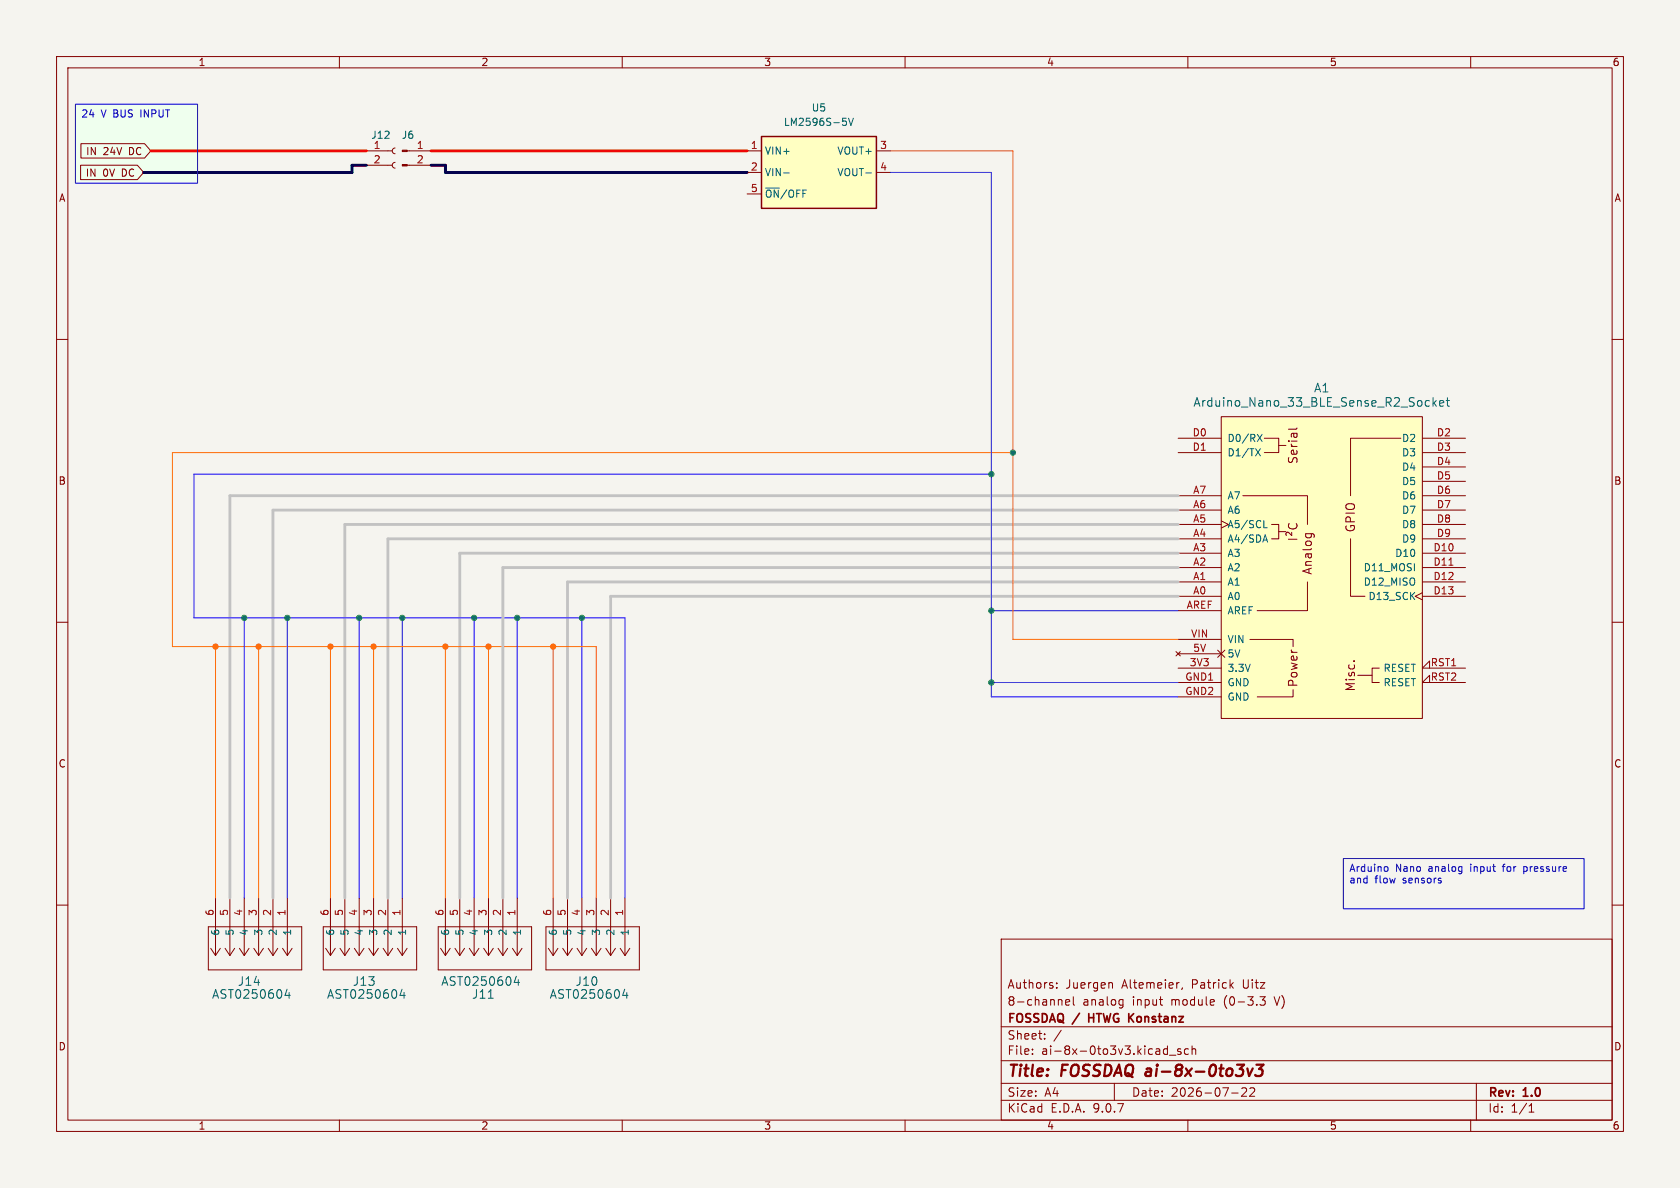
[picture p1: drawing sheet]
<svg xmlns="http://www.w3.org/2000/svg" width="297mm" height="210mm" viewBox="0 0 297 210" stroke-linecap="round" stroke-linejoin="round" font-family="sans-serif">
<path d="M0 0h297v210h-297z" fill="#f5f4ef" stroke="#f5f4ef" stroke-width=".18"/>
<g fill="none" stroke="#840000" stroke-width=".18">
<path d="M10 10h277v190h-277zM12 12h273v186h-273zM60 10v2M110 10v2M160 10v2M210 10v2M260 10v2M10 60h2M285 60h2M10 110h2M285 110h2M10 160h2"/>
<path d="M177 166h108v32h-108zM186.8 174.6v.1M186.8 173.8v.1M188.4 177.2l.7-.1-.1-.3-.4-.1-.2 .2 .1 .7h.5M189.7 176.2v1.3l.3 .2M196.5 173.7l.2 .2v.8M198.1 176.7l.4 .1M198.5 177.6l-.4 .1M198.5 176.7v1.2l-.3 .3M205 176.7h.5M205.4 177.7h.1M208.3 173.7h.2"/>
<path d="M209 174.6l-.1 .3M217.6 174.1l.4 .6M218 173.7l-.5 .6M222.7 176.2h1l-.5 .6 .4 .1v.7l-.2 .1h-.4l-.3-.1M285 160h2M60 198v2M110 198v2M160 198v2M177 194.5h108M177 191.5h108M177 187.5h108M177 181.5h108"/>
<path d="M182.5 186.3v.1M182.5 185.5v.1M184.7 183.6v.1M184.7 182.8v.1M187.6 182.1l-1.3 2M197 191.5v3M206 185.4l.4 .1M206.4 184.9v1.5M206.4 186.3l-.4 .1M206.7 186.5h1.2M208.7 185.5l-.3-.1-.2 .2v.2l.5 .2v.3h-.5M210 198v2"/>
<path d="M210.1 185.5l-.4-.1-.3 .3v.4l.1 .2h.6M210.7 185.5l.3-.1 .3 .1 .1 .9M210.7 184.9v1.5M217.7 193.2h1.2M219.5 192.4l.6-.1 .2 .1 .1 .3-.9 1.1h.9M221 192.4l.5-.1 .2 .1 .1 .3-.9 1.1h.9M260 198v2M261 191.5v6.5M270.3 196.6h.9M270.3 195.5l.4-.4v1.5"/>
</g>
<path d="M220.5 188.9l.3 1.3 .7-1.3M222.1 188.2h1.3l-.8 .8h.3l.2 .2 .1 .6-.2 .2-.3 .2h-.5l-.3-.2" fill="none" stroke="#840000" stroke-width=".4"/>
<path d="M192.5 179.2v1.5M192.5 179.9h.8" fill="none" stroke="#840000" stroke-width=".3"/>
<path d="M13.3 18.4h21.6v14h-21.6z" fill="#efffee"/>
<g fill="#840000" stroke="#840000" stroke-width=".18">
<path d="M71.1 26.5h.9v.3h-.9z"/>
<path d="M71.1 29.1h.9v.2h-.9z"/>
</g>
<g fill="none" stroke="#840000" stroke-width=".18">
<path d="M72 26.7h4.2M72 29.2h4.2M38.1 158.8v10.1M40.6 158.8v10.1M43.2 158.8v10.1M45.7 158.8v10.1M48.3 158.8v10.1M50.8 158.8v10.1M58.4 158.8v10.1M61 158.8v10.1M63.5 158.8v10.1M66 158.8v10.1"/>
<path d="M68.6 158.8v10.1M71.1 158.8v10.1M36.8 163.8h16.5v7.7h-16.5zM37.3 167.6l.8 1.3M38.9 167.6l-.8 1.3M39.8 167.6l.8 1.3M41.5 167.6l-.9 1.3M42.3 167.6l.9 1.3M44 167.6l-.8 1.3M44.9 167.6l.8 1.3M46.6 167.6l-.9 1.3M47.4 167.6l.9 1.3"/>
<path d="M49.1 167.6l-.8 1.3M50 167.6l.8 1.3M51.6 167.6l-.8 1.3M57.1 163.8h16.6v7.7h-16.6zM57.6 167.6l.8 1.3M59.3 167.6l-.9 1.3M60.1 167.6l.9 1.3M61.8 167.6l-.8 1.3M62.7 167.6l.8 1.3M64.3 167.6l-.8 1.3M65.2 167.6l.8 1.3M66.9 167.6l-.9 1.3"/>
<path d="M67.7 167.6l.9 1.3M69.4 167.6l-.8 1.3M70.3 167.6l.8 1.3M72 167.6l-.9 1.3"/>
</g>
<path d="M50.8 174.9l-.4 1.1h.9M51.1 175.4v1.1M71.1 174.9l-.4 1.1h1M71.4 175.4v1.1" fill="none" stroke="#006464" stroke-width=".18"/>
<path d="M215.9 73.7h35.6v53.3h-35.6z" fill="#ffffc2"/>
<g fill="none" stroke="#840000" stroke-width=".18">
<path d="M208.3 77.5h7.6M215.9 73.7h35.6v53.3h-35.6zM223.5 77.5h2.6v2.5h-2.6M226.1 78.7h1.2M229.3 75.7l-.2 .2h-1.3M247.6 77.5h-8.8v10.1M251.5 77.5h7.6M208.3 80h7.6M208.3 87.6h7.6M208.3 90.2h7.6M208.3 92.7h7.6M208.3 95.3h7.6"/>
<path d="M208.3 97.8h7.6M215.9 92.1l1.3 .6-1.3 .6M219.7 87.6h11.4v5.1M224.8 92.7h1.3v2.6h-1.3M226.1 94h1.2M227.8 95.3h1.5M227.9 92.6a.61 .61 0 0 0 0 .7 .61 .61 0 0 0 .7 .2 .57 .57 0 0 0 .6-.3 .57 .57 0 0 0 0-.6M228.4 94.1v.6l-.6-.5a.31 .31 0 0 0-.5 .1l.1 .4M230.8 94.3h1.3l.2 .2M230.9 94.3l-.1 .2M231.8 94.3v.2M238.8 95.3v10.1h2.5"/>
<path d="M251.5 80h7.6M251.5 87.6h7.6M251.5 90.2h7.6M251.5 92.7h7.6M251.5 95.3h7.6M251.5 97.8h7.6M251.5 82.6h7.6M251.5 85.1h7.6M207.9 115.2l.8 .8M208.3 100.3h7.6M208.3 102.9h7.6M208.3 105.4h7.6"/>
<path d="M208.3 108h7.6M208.3 113h7.6M208.3 115.6h7.6M208.3 118.1h7.6M208.7 115.2l-.8 .8M215.3 114.9l1.2 1.3M216.5 114.9l-1.2 1.3M221 113h7.6v1.3M231.1 102.9v5.1h-8.9M239.3 116.9h.2M240 119.4h2.6M243.8 118.1h-1.2v2.6h1.2"/>
<path d="M251.5 104.8l-1.3 .6 1.3 .6M251.5 100.3h7.6M251.5 102.9h7.6M251.5 105.4h7.6M252.7 118.1v-1.3l-1.2 1.3h7.6M208.3 120.7h7.6M208.3 123.2h7.6M228.6 121.9v1.3h-6.4M252.7 120.7v-1.3l-1.2 1.3h7.6"/>
</g>
<g fill="none" stroke="#006464" stroke-width=".18">
<path d="M222 79.3l.8 1.3M222.3 76.8l.8 1.2M222.8 79.3l-.8 1.3M223.1 76.8l-.8 1.2M252.5 70.8l.2 .1M252.7 71.7l-.2 .1M253.3 70.3v1.5M253.5 71.2l.4 .6M253.9 70.8l-.6 .6M254.5 71.3l.7-.1v-.3l-.5-.1-.2 .2 .1 .7h.6M255.7 70.8h.5M255.9 70.3v1.3l.3 .2"/>
<path d="M223.4 95.5h.6M223.4 93.3h.6M223.7 94.6l.4 1.2"/>
</g>
<path d="M256.1 99.9h.8" fill="none" stroke="#a90000" stroke-width=".18"/>
<path d="M134.6 24.1h20.3v12.7h-20.3z" fill="#ffffc2"/>
<path d="M134.6 24.1h20.3v12.7h-20.3z" fill="none" stroke="#840000" stroke-width=".25"/>
<g fill="none" stroke="#840000" stroke-width=".18">
<path d="M14.2 29.2h10.1l1.1 1.3-1.1 1.3h-10.1zM14.3 25.4h11.3l1.1 1.3-1.1 1.2h-11.3zM64.8 26.7h4.5M64.8 29.2h4.5M69.8 26.2l-.3 .1-.2 .4 .2 .3 .3 .2M69.8 28.7l-.3 .2-.2 .3 .2 .4 .3 .1M132.1 26.7h2.5M132.1 30.5h2.5M132.1 34.3h2.5M154.9 26.7h2.6M154.9 30.5h2.6M78.7 158.8v10.1"/>
<path d="M81.3 158.8v10.1M83.8 158.8v10.1M86.4 158.8v10.1M88.9 158.8v10.1M91.4 158.8v10.1M97.8 158.8v10.1M100.3 158.8v10.1M102.9 158.8v10.1M105.4 158.8v10.1M107.9 158.8v10.1M110.5 158.8v10.1M77.5 163.8h16.5v7.7h-16.5z"/>
<path d="M77.9 167.6l.8 1.3M79.6 167.6l-.9 1.3M80.4 167.6l.9 1.3M82.1 167.6l-.8 1.3M83 167.6l.8 1.3M84.7 167.6l-.9 1.3M85.5 167.6l.9 1.3M87.2 167.6l-.8 1.3M88.1 167.6l.8 1.3M89.7 167.6l-.8 1.3M90.6 167.6l.8 1.3M92.3 167.6l-.9 1.3"/>
<path d="M96.5 163.8h16.5v7.7h-16.5zM96.9 167.6l.9 1.3M98.6 167.6l-.8 1.3M99.5 167.6l.8 1.3M101.2 167.6l-.9 1.3M102 167.6l.9 1.3M103.7 167.6l-.8 1.3M104.6 167.6l.8 1.3M106.3 167.6l-.9 1.3M107.1 167.6l.8 1.3M108.8 167.6l-.9 1.3M109.6 167.6l.9 1.3"/>
<path d="M111.3 167.6l-.8 1.3"/>
</g>
<path d="M138.6 30.6h.9M149 20.9h.6M149.1 21.4h.3l.2 .2v.4l-.5 .2M150 20.9l.4 1.3 .5-1.3M153.1 30.6h.9M86.3 176.5h.9M91.3 172.6l-.4 1.1h1M91.6 173.2v1M110.4 174.9l-.3 1.1h.9M110.8 175.4v1.1" fill="none" stroke="#006464" stroke-width=".18"/>
<path d="M157.5 30.5h17.8v92.7h33M175.3 83.8h-141v25.4h76.2v49.6M43.2 109.2v49.6M50.8 109.2v49.6M63.5 109.2v49.6M71.1 109.2v49.6M83.8 109.2v49.6M91.4 109.2v49.6M102.9 109.2v49.6M175.3 108h33M175.3 120.7h33" fill="none" stroke="#1202ff" stroke-width=".18"/>
<path d="M208.3 87.6h-167.7v71.2M208.3 90.2h-160v68.6M208.3 92.7h-147.3v66.1M208.3 95.3h-139.7v63.5M208.3 97.8h-127v61M208.3 102.9h-108v55.9M208.3 105.4h-100.4v53.4M208.3 100.3h-119.4v58.5" fill="none" stroke="#c2c2c2" stroke-width=".5"/>
<path d="M157.5 26.7h21.6v86.3h29.2M179.1 80h-148.6v34.3h74.9v44.5M38.1 114.3v44.5M45.7 114.3v44.5M58.4 114.3v44.5M66 114.3v44.5M78.7 114.3v44.5M86.4 114.3v44.5M97.8 114.3v44.5" fill="none" stroke="#ff6a06" stroke-width=".18"/>
<path d="M64.8 29.2h-2.6v1.3h-36.8M76.2 29.2h2.5v1.3h53.4" fill="none" stroke="#000" stroke-width=".5"/>
<path d="M26.7 26.7h38.1M76.2 26.7h55.9" fill="none" stroke="#f00" stroke-width=".5"/>
<path d="M13.3 18.4h21.6v14h-21.6zM237.5 151.8h42.5v8.9h-42.5zM245 153.2l.3 .1 .1 .1-.1 .5-.3 .1M269.4 153.2v1.3M269.4 154h.1M269.5 153.2l-.1 .1" fill="none" stroke="#0000c2" stroke-width=".18"/>
<g fill="#009600" stroke="#009600" stroke-width=".18">
<circle cx="83.8" cy="109.2" r=".46"/>
<circle cx="91.4" cy="109.2" r=".46"/>
<circle cx="175.3" cy="83.8" r=".46"/>
<circle cx="175.3" cy="108" r=".46"/>
<circle cx="179.1" cy="80" r=".46"/>
<circle cx="175.3" cy="120.7" r=".46"/>
<circle cx="71.1" cy="109.2" r=".46"/>
<circle cx="63.5" cy="109.2" r=".46"/>
<circle cx="43.2" cy="109.2" r=".46"/>
<circle cx="50.8" cy="109.2" r=".46"/>
<circle cx="102.9" cy="109.2" r=".46"/>
</g>
<g fill="#ff6a06" stroke="#ff6a06" stroke-width=".18">
<circle cx="97.8" cy="114.3" r=".46"/>
<circle cx="86.4" cy="114.3" r=".46"/>
<circle cx="58.4" cy="114.3" r=".46"/>
<circle cx="66" cy="114.3" r=".46"/>
<circle cx="78.7" cy="114.3" r=".46"/>
<circle cx="45.7" cy="114.3" r=".46"/>
<circle cx="38.1" cy="114.3" r=".46"/>
</g>
<g font-size="2.8" fill="#840000">
<text x="178" y="190.9">Title:</text>
<text x="187.7" y="190.9">FOSSDAQ ai-8x-0to3v3</text>
</g>
<g font-size="2.1" fill="#006464">
<text x="232.2" y="69.6">A1</text>
<text x="210.9" y="72.1">Arduino_Nano_33_BLE_Sense_R2_Socket</text>
<text x="37.4" y="176.8">AST0250604</text>
<text x="42" y="174.5">J14</text>
<text x="57.7" y="176.8">AST0250604</text>
<text x="62.3" y="174.5">J13</text>
<text x="77.9" y="174.5">AST0250604</text>
<text x="83.4" y="176.8">J11</text>
<text x="97.1" y="176.8">AST0250604</text>
<text x="101.7" y="174.5">J10</text>
</g>
<g font-size="2.1" fill="#840000">
<text x="229.6" y="82.1" transform="rotate(-90 229.6 82.1)">Serial</text>
<text x="239.8" y="94.2" transform="rotate(-90 239.8 94.2)">GPIO</text>
<text x="232.1" y="101.7" transform="rotate(-90 232.1 101.7)">Analog</text>
<text x="229.6" y="121.6" transform="rotate(-90 229.6 121.6)">Power</text>
<text x="239.8" y="122.3" transform="rotate(-90 239.8 122.3)">Misc.</text>
<text x="178" y="178">8-channel</text>
<text x="178" y="175">Authors:</text>
<text x="188.4" y="175">Juergen</text>
<text x="191.4" y="178">analog</text>
<text x="198.4" y="175">Altemeier,</text>
<text x="200.2" y="178">input</text>
<text x="207.2" y="178">module</text>
<text x="210.8" y="175">Patrick</text>
<text x="216.6" y="178">(0-3.3</text>
<text x="220" y="175">Uitz</text>
<text x="225.8" y="178">V)</text>
<text x="178" y="184">Sheet:</text>
<text x="178" y="181.2">FOSSDAQ</text>
<text x="189.8" y="181.2">/</text>
<text x="193.1" y="181.2">HTWG Konstanz</text>
<text x="178" y="186.7">File:</text>
<text x="184.1" y="186.7">ai-8x-0to3v3.kicad_sch</text>
<text x="178" y="196.9">KiCad</text>
<text x="178" y="194.1">Size:</text>
<text x="184.7" y="194.1">A4</text>
<text x="185.7" y="196.9">E.D.A.</text>
<text x="193.3" y="196.9">9.0.7</text>
<text x="200" y="194.1">Date:</text>
<text x="207" y="194.1">2026-07-22</text>
<text x="263" y="194.3">Rev:</text>
<text x="263" y="196.9">Id:</text>
<text x="267.1" y="196.9">1/1</text>
<text x="269.4" y="194.3">1.0</text>
</g>
<g font-size="1.8" fill="#840000">
<text x="35" y="11.9">1</text>
<text x="85" y="11.9">2</text>
<text x="135" y="11.9">3</text>
<text x="185" y="11.9">4</text>
<text x="235" y="11.9">5</text>
<text x="285" y="11.9">6</text>
<text x="15.1" y="27.6">IN</text>
<text x="18.2" y="27.6">24V</text>
<text x="22.9" y="27.6">DC</text>
<text x="10.3" y="35.9">A</text>
<text x="15.1" y="31.4">IN</text>
<text x="18.2" y="31.4">0V</text>
<text x="21.6" y="31.4">DC</text>
<text x="285.3" y="35.9">A</text>
<text x="10.3" y="85.9">B</text>
<text x="285.3" y="85.9">B</text>
<text x="10.3" y="135.9">C</text>
<text x="285.3" y="135.9">C</text>
<text x="10.3" y="185.9">D</text>
<text x="285.3" y="185.9">D</text>
<text x="35" y="199.9">1</text>
<text x="85" y="199.9">2</text>
<text x="135" y="199.9">3</text>
<text x="185" y="199.9">4</text>
<text x="235" y="199.9">5</text>
<text x="285" y="199.9">6</text>
</g>
<g font-size="1.8" fill="#0000c2">
<text x="14.3" y="21.1">24</text>
<text x="17.9" y="21.1">V BUS</text>
<text x="25.1" y="21.1">INPUT</text>
<text x="238.4" y="154.4">Arduino</text>
<text x="246.7" y="154.4">Nano</text>
<text x="252.6" y="154.4">analog</text>
<text x="260.2" y="154.4">input</text>
<text x="266.2" y="154.4">for</text>
<text x="270" y="154.4">pressure</text>
<text x="238.4" y="156.5">and</text>
<text x="243.1" y="156.5">flow</text>
<text x="248.1" y="156.5">sensors</text>
</g>
<g font-size="1.8" fill="#006464">
<text x="138.5" y="22.5">LM2596S-5V</text>
<text x="143.4" y="19.9">U5</text>
<text x="65.5" y="24.7">J12</text>
<text x="70.9" y="24.7">J6</text>
<text x="135.1" y="27.5">VIN+</text>
<text x="147.9" y="27.5">VOUT+</text>
<text x="135.1" y="31.3">VIN-</text>
<text x="135.1" y="35.2">~{ON}/OFF</text>
<text x="147.9" y="31.3">VOUT-</text>
<text x="216.9" y="78.3">D0/RX</text>
<text x="216.9" y="80.9">D1/TX</text>
<text x="247.8" y="78.3">D2</text>
<text x="247.8" y="80.9">D3</text>
<text x="247.8" y="83.4">D4</text>
<text x="216.9" y="88.5">A7</text>
<text x="247.8" y="86">D5</text>
<text x="247.8" y="88.5">D6</text>
<text x="216.9" y="91">A6</text>
<text x="216.9" y="93.6">A5/SCL</text>
<text x="247.8" y="91">D7</text>
<text x="247.8" y="93.6">D8</text>
<text x="216.9" y="96.1">A4/SDA</text>
<text x="216.9" y="98.7">A3</text>
<text x="216.9" y="101.2">A2</text>
<text x="241" y="101.2">D11_MOSI</text>
<text x="246.6" y="98.7">D10</text>
<text x="247.8" y="96.1">D9</text>
<text x="216.9" y="103.7">A1</text>
<text x="216.9" y="106.3">A0</text>
<text x="241" y="103.7">D12_MISO</text>
<text x="241.8" y="106.3">D13_SCK</text>
<text x="216.9" y="108.8">AREF</text>
<text x="216.9" y="113.9">VIN</text>
<text x="216.9" y="116.4">5V</text>
<text x="216.9" y="119">3.3V</text>
<text x="244.5" y="119">RESET</text>
<text x="216.9" y="121.5">GND</text>
<text x="216.9" y="124.1">GND</text>
<text x="244.5" y="121.5">RESET</text>
<text x="39" y="165.5" transform="rotate(-90 39 165.5)">6</text>
<text x="41.5" y="165.5" transform="rotate(-90 41.5 165.5)">5</text>
<text x="44" y="165.5" transform="rotate(-90 44 165.5)">4</text>
<text x="46.6" y="165.5" transform="rotate(-90 46.6 165.5)">3</text>
<text x="49.1" y="165.5" transform="rotate(-90 49.1 165.5)">2</text>
<text x="51.7" y="165.5" transform="rotate(-90 51.7 165.5)">1</text>
<text x="59.3" y="165.5" transform="rotate(-90 59.3 165.5)">6</text>
<text x="61.8" y="165.5" transform="rotate(-90 61.8 165.5)">5</text>
<text x="64.4" y="165.5" transform="rotate(-90 64.4 165.5)">4</text>
<text x="66.9" y="165.5" transform="rotate(-90 66.9 165.5)">3</text>
<text x="69.4" y="165.5" transform="rotate(-90 69.4 165.5)">2</text>
<text x="72" y="165.5" transform="rotate(-90 72 165.5)">1</text>
<text x="79.6" y="165.5" transform="rotate(-90 79.6 165.5)">6</text>
<text x="82.1" y="165.5" transform="rotate(-90 82.1 165.5)">5</text>
<text x="84.7" y="165.5" transform="rotate(-90 84.7 165.5)">4</text>
<text x="87.2" y="165.5" transform="rotate(-90 87.2 165.5)">3</text>
<text x="89.8" y="165.5" transform="rotate(-90 89.8 165.5)">2</text>
<text x="92.3" y="165.5" transform="rotate(-90 92.3 165.5)">1</text>
<text x="98.7" y="165.5" transform="rotate(-90 98.7 165.5)">6</text>
<text x="101.2" y="165.5" transform="rotate(-90 101.2 165.5)">5</text>
<text x="103.7" y="165.5" transform="rotate(-90 103.7 165.5)">4</text>
<text x="106.3" y="165.5" transform="rotate(-90 106.3 165.5)">3</text>
<text x="108.8" y="165.5" transform="rotate(-90 108.8 165.5)">2</text>
<text x="111.4" y="165.5" transform="rotate(-90 111.4 165.5)">1</text>
</g>
<g font-size="1.8" fill="#a90000">
<text x="66" y="26.4">1</text>
<text x="66" y="29">2</text>
<text x="73.6" y="26.4">1</text>
<text x="73.6" y="29">2</text>
<text x="132.6" y="26.4">1</text>
<text x="155.5" y="26.4">3</text>
<text x="132.6" y="30.2">2</text>
<text x="132.6" y="34">5</text>
<text x="155.5" y="30.2">4</text>
<text x="210.7" y="77.2">D0</text>
<text x="253.9" y="77.2">D2</text>
<text x="210.7" y="79.8">D1</text>
<text x="253.9" y="79.8">D3</text>
<text x="253.9" y="82.3">D4</text>
<text x="210.8" y="87.4">A7</text>
<text x="210.8" y="89.9">A6</text>
<text x="253.9" y="84.8">D5</text>
<text x="253.9" y="87.4">D6</text>
<text x="253.9" y="89.9">D7</text>
<text x="210.8" y="92.5">A5</text>
<text x="210.8" y="95">A4</text>
<text x="253.9" y="92.5">D8</text>
<text x="253.9" y="95">D9</text>
<text x="210.8" y="97.5">A3</text>
<text x="210.8" y="100.1">A2</text>
<text x="253.3" y="97.5">D10</text>
<text x="253.3" y="100.1">D11</text>
<text x="209.7" y="107.7">AREF</text>
<text x="210.8" y="102.6">A1</text>
<text x="210.8" y="105.2">A0</text>
<text x="253.3" y="102.6">D12</text>
<text x="253.3" y="105.2">D13</text>
<text x="210.5" y="112.8">VIN</text>
<text x="210.2" y="117.9">3V3</text>
<text x="210.8" y="115.3">5V</text>
<text x="252.8" y="117.9">RST1</text>
<text x="209.4" y="120.4">GND1</text>
<text x="209.4" y="122.9">GND2</text>
<text x="252.8" y="120.4">RST2</text>
<text x="37.8" y="162" transform="rotate(-90 37.8 162)">6</text>
<text x="40.4" y="162" transform="rotate(-90 40.4 162)">5</text>
<text x="42.9" y="162" transform="rotate(-90 42.9 162)">4</text>
<text x="45.5" y="162" transform="rotate(-90 45.5 162)">3</text>
<text x="48" y="162" transform="rotate(-90 48 162)">2</text>
<text x="50.5" y="162" transform="rotate(-90 50.5 162)">1</text>
<text x="58.2" y="162" transform="rotate(-90 58.2 162)">6</text>
<text x="60.7" y="162" transform="rotate(-90 60.7 162)">5</text>
<text x="63.2" y="162" transform="rotate(-90 63.2 162)">4</text>
<text x="65.8" y="162" transform="rotate(-90 65.8 162)">3</text>
<text x="68.3" y="162" transform="rotate(-90 68.3 162)">2</text>
<text x="70.9" y="162" transform="rotate(-90 70.9 162)">1</text>
<text x="78.5" y="162" transform="rotate(-90 78.5 162)">6</text>
<text x="81" y="162" transform="rotate(-90 81 162)">5</text>
<text x="83.6" y="162" transform="rotate(-90 83.6 162)">4</text>
<text x="86.1" y="162" transform="rotate(-90 86.1 162)">3</text>
<text x="88.6" y="162" transform="rotate(-90 88.6 162)">2</text>
<text x="91.2" y="162" transform="rotate(-90 91.2 162)">1</text>
<text x="97.5" y="162" transform="rotate(-90 97.5 162)">6</text>
<text x="100.1" y="162" transform="rotate(-90 100.1 162)">5</text>
<text x="102.6" y="162" transform="rotate(-90 102.6 162)">4</text>
<text x="105.2" y="162" transform="rotate(-90 105.2 162)">3</text>
<text x="107.7" y="162" transform="rotate(-90 107.7 162)">2</text>
<text x="110.2" y="162" transform="rotate(-90 110.2 162)">1</text>
</g>
</svg>
